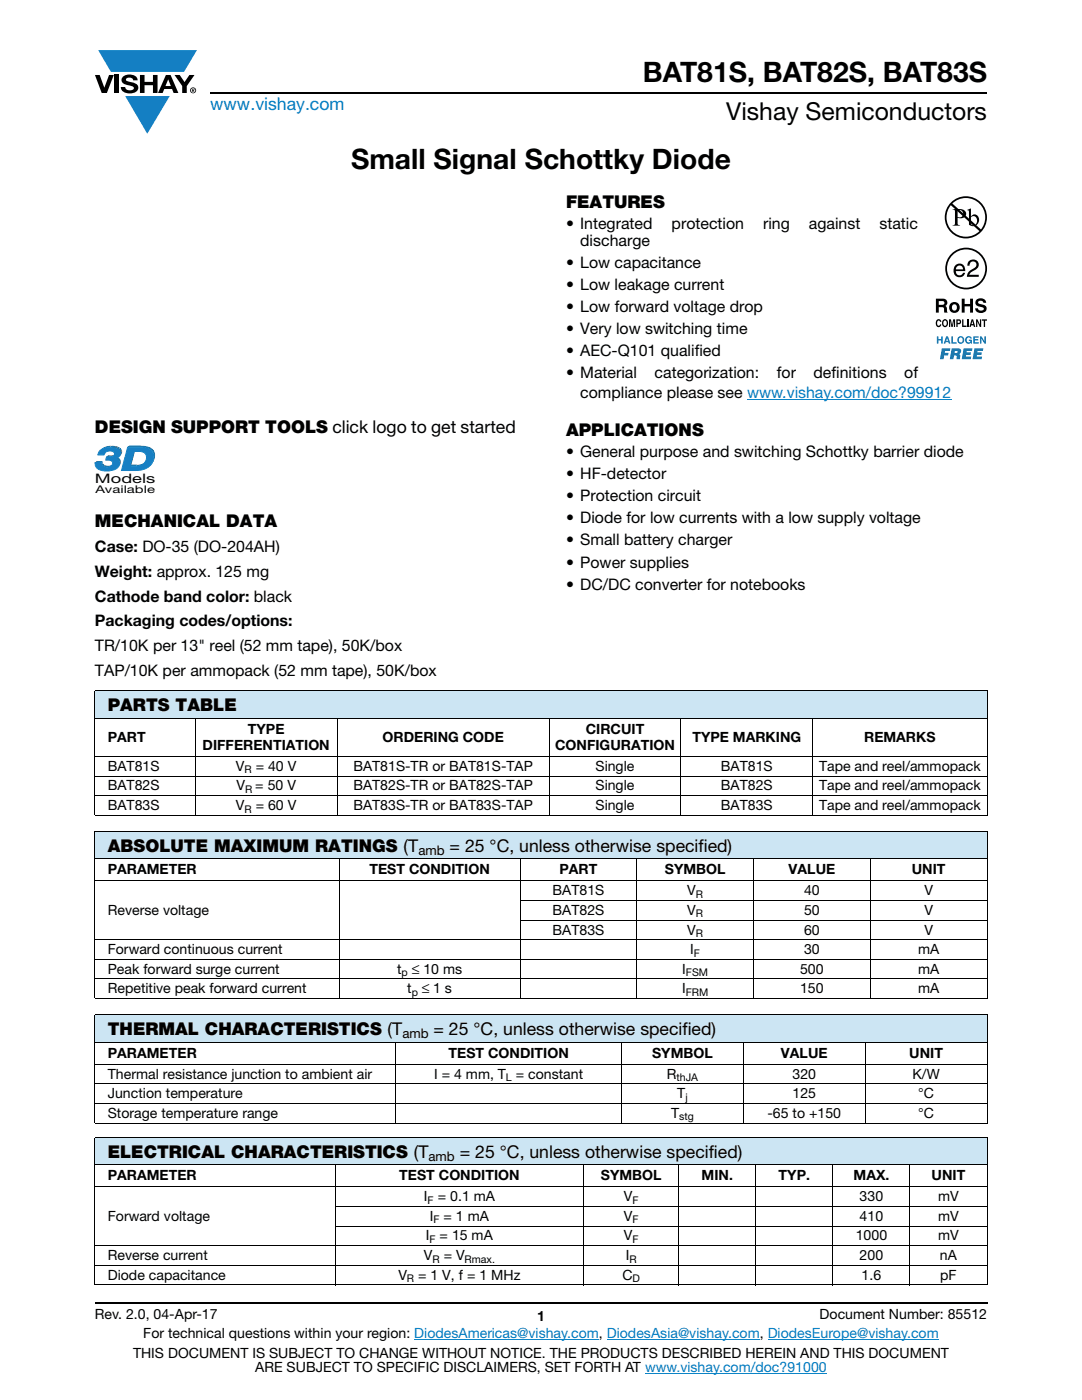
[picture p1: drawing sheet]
<svg xmlns="http://www.w3.org/2000/svg" width="216mm" height="279mm" viewBox="0 0 216 279" stroke-linecap="round" stroke-linejoin="round" font-family="sans-serif">
<g fill="#147fc3">
<path d="M19.6 10h19.7l-2.6 4.3h-1.1h-13.5z"/>
<path d="M25 19.2h8.9l-4.5 7.5z"/>
</g>
<g fill="#000">
<path d="M18.9 15h1l.9 2.5 1-2.5h.9l-1.4 3.6h-1zM22.9 15h.9v3.6h-.9zM24.6 15.3a2.1 2.1 0 0 1 2.8 .3l.1 .4h-.9a.79 .79 0 0 0-.7-.5 .79 .79 0 0 0-.8 .4l.3 .3 1 .2a1.08 1.08 0 0 1 1.2 1 1.08 1.08 0 0 1-1.1 1.2 1.73 1.73 0 0 1-2.4-1.2h.9a.96 .96 0 0 0 .8 .6 .96 .96 0 0 0 .9-.4 1.31 1.31 0 0 0-1.2-.6 1.03 1.03 0 0 1-1.1-.6 1.03 1.03 0 0 1 .2-1.1zM27.9 15h.9v1.3h1.7v-1.3h.9v3.6h-.9v-1.6h-1.7v1.6h-.9zM34.8 15h1.1l.9 1.4 1-1.4h1l-1.5 2.2v1.4h-.9v-1.4z"/>
<path d="M33.6 15.9l.5 1.3h-1.1zM33.1 15l-1.6 3.6h1l.3-.8h1.5l.3 .8h1l-1.6-3.6z"/>
<path d="M38.4 17.8h.2v.2h-.2zM38.3 17.7v.7h.1v-.3l.4 .3-.2-.3 .2-.2-.1-.2z"/>
<path d="M38.1 18a.46 .46 0 0 1 .9 0 .46 .46 0 0 1-.9 0zM37.9 18a.6 .6 0 0 0 1.2 0 .6 .6 0 0 0-1.2 0z"/>
</g>
<path d="M42 18.6h155M18.9 260h178.1" fill="none" stroke="#000" stroke-width=".36"/>
<path d="M149.1 79.6h40.7M82.7 267.3h36.8M121.1 267.3h30.5M128.7 274h36.3M153.2 267.3h34.1" fill="none" stroke="#007ec4" stroke-width=".2"/>
<path d="M18.9 39.8l84.4 41.4z" fill="#fff"/>
<path d="M18.9 88.9h12.1v10h-12.1z" fill="#fff"/>
<path d="M19.3 92h1.2l-.3 .3h-1.2z" fill="#0d567f"/>
<path d="M20.5 92l-.3 .4z" fill="#09537d"/>
<path d="M20.5 92.1l-.3 .4z" fill="#0d5781"/>
<path d="M20.5 92.2l-.3 .3z" fill="#105a84"/>
<path d="M20.5 92.2l-.3 .4z" fill="#115c88"/>
<path d="M20.5 92.3l-.3 .4z" fill="#145f8c"/>
<path d="M20.5 92.3l-.2 .4z" fill="#146190"/>
<path d="M20.6 92.4l-.3 .4z" fill="#156494"/>
<path d="M20.6 92.5l.2 .2-.3 .3-.2-.2z" fill="#176797"/>
<path d="M20.8 92.7l.1 .1-.3 .3-.1-.1z" fill="#156494"/>
<path d="M20.9 92.8h.1l-.4 .3z" fill="#146190"/>
<path d="M21 92.8h.1l-.4 .3z" fill="#145f8c"/>
<path d="M21.1 92.8l.1 .1-.4 .3z" fill="#115c88"/>
<path d="M21.2 92.9h.1l-.4 .3z" fill="#105a84"/>
<path d="M21.3 92.9h.2l-.5 .3z" fill="#0d5781"/>
<path d="M21.5 92.9h.2l-.4 .3h-.1z" fill="#09537d"/>
<path d="M21.7 92.9h.1l-.5 .3z" fill="#0e5078"/>
<path d="M21.8 92.9h.2l-.5 .3z" fill="#0e4e73"/>
<path d="M22 92.9l.2-.1-.5 .4z" fill="#0a496f"/>
<path d="M22.2 92.8h.1l-.4 .3z" fill="#09486a"/>
<path d="M22.3 92.8l.3-.2-.6 .5z" fill="#034466"/>
<path d="M21.6 90.9h.4l-.4 .3h-.3z" fill="#0d567f"/>
<path d="M21.3 90l-.4 .5z" fill="#034466"/>
<path d="M21.2 90.1l-.4 .5z" fill="#09486a"/>
<path d="M21.1 90.3l-.3 .4z" fill="#0a496f"/>
<path d="M21.1 90.4l-.3 .4z" fill="#0e4e73"/>
<path d="M22 90.9h.1l-.5 .3z" fill="#09537d"/>
<path d="M22.1 90.9l.2-.1-.3 .4h-.2z" fill="#0e5078"/>
<path d="M22.3 90.8h.2l-.5 .4z" fill="#0e4e73"/>
<path d="M22.5 90.8h.2l-.5 .3z" fill="#0a496f"/>
<path d="M22.7 90.8l.1-.1-.4 .4z" fill="#09486a"/>
<path d="M22.8 90.7l.2-.1-.5 .4z" fill="#034466"/>
<path d="M23.2 91.2h.2l-.3 .3h-.2z" fill="#115c88"/>
<path d="M23.4 91.2l.1 .1-.3 .3-.1-.1z" fill="#145f8c"/>
<path d="M23.5 91.3h.2l-.3 .3h-.2z" fill="#146190"/>
<path d="M23.7 91.3l.1 .1-.3 .3-.1-.1z" fill="#156494"/>
<path d="M23.8 91.4l.2 .3-.3 .3-.2-.3z" fill="#176797"/>
<path d="M24 91.7l.1 .1-.3 .3-.1-.1z" fill="#156494"/>
<path d="M24.1 91.8l-.3 .4z" fill="#146190"/>
<path d="M24.1 91.9l-.3 .4z" fill="#145f8c"/>
<path d="M24.1 92l-.3 .4z" fill="#115c88"/>
<path d="M24.2 92l-.3 .5z" fill="#105a84"/>
<path d="M24.2 92.1l-.3 .5z" fill="#0d5781"/>
<path d="M24.2 92.2l-.4 .5z" fill="#09537d"/>
<path d="M24.1 92.4l-.3 .4z" fill="#0e5078"/>
<path d="M24.1 92.5l-.3 .4z" fill="#0e4e73"/>
<path d="M24.1 92.5l-.4 .5z" fill="#0a496f"/>
<path d="M24.1 92.7l-.4 .4z" fill="#09486a"/>
<g fill="#034466">
<path d="M24 92.8l-.5 .5z"/>
<path d="M20.3 89.6l.5-.4-.8 .7z"/>
</g>
<path d="M20.8 89.2l.3-.1-.6 .4z" fill="#09486a"/>
<path d="M21.1 89.1l.3-.1-.6 .4z" fill="#0a496f"/>
<path d="M21.4 89h.4l-.3 .3h-.4z" fill="#0e4e73"/>
<path d="M21.8 89l.3-.1-.3 .3-.3 .1z" fill="#0e5078"/>
<path d="M22.1 88.9h.2l-.5 .3z" fill="#09537d"/>
<path d="M19.9 89.9a3.2 3.2 0 0 1 4.1 .1 1.07 1.07 0 0 1-1.1 1.5 1.09 1.09 0 0 1 1 1 1.09 1.09 0 0 1-.8 1.1 4.2 4.2 0 0 1-3.6 0l-.5-.8v-.5h1.2a1 1 0 0 0 1.5 .9 .7 .7 0 0 0 .8-.8 .7 .7 0 0 0-.9-.6h-.5l.2-.6h.4a.81 .81 0 0 0 1.1-.9 1.28 1.28 0 0 0-2 .5h-1.3z" fill="#177fc3"/>
<path d="M19.9 89.9a3.2 3.2 0 0 1 4.1 .1 1.07 1.07 0 0 1-1.1 1.5 1.09 1.09 0 0 1 1 1 1.09 1.09 0 0 1-.8 1.1 4.2 4.2 0 0 1-3.6 0l-.5-.8v-.5h1.2a1 1 0 0 0 1.5 .9 .7 .7 0 0 0 .8-.8 .7 .7 0 0 0-.9-.6h-.5l.2-.6h.4a.81 .81 0 0 0 1.1-.9 1.28 1.28 0 0 0-2 .5h-1.3z" fill="none" stroke="#177fc3" stroke-width=".2"/>
<path d="M22.3 88.9h.2l-.3 .3h-.2z" fill="#09537d"/>
<path d="M22.5 88.9l.4 .1-.3 .3-.4-.1z" fill="#0d5781"/>
<path d="M22.9 89h.3l-.3 .3h-.3z" fill="#105a84"/>
<path d="M23.2 89l.2 .1-.3 .3-.2-.1z" fill="#115c88"/>
<path d="M23.4 89.1l.2 .1-.3 .3-.2-.1z" fill="#145f8c"/>
<path d="M23.6 89.2h.2l-.3 .4-.2-.1z" fill="#146190"/>
<path d="M23.8 89.2l.2 .2-.3 .3-.2-.1z" fill="#156494"/>
<path d="M24 89.4l.3 .3-.3 .3-.3-.3z" fill="#176797"/>
<path d="M24.3 89.7v.1l-.3 .3v-.1z" fill="#156494"/>
<path d="M24.3 89.8l-.2 .4z" fill="#146190"/>
<path d="M24.4 89.9l-.3 .4z" fill="#145f8c"/>
<path d="M24.4 90l-.3 .4z" fill="#115c88"/>
<path d="M24.4 90.1l-.3 .3z" fill="#105a84"/>
<path d="M24.4 90.1l-.3 .4z" fill="#0d5781"/>
<path d="M24.4 90.2l-.3 .4z" fill="#09537d"/>
<path d="M24.4 90.3l-.3 .3z" fill="#0e5078"/>
<path d="M24.4 90.3l-.3 .4z" fill="#0e4e73"/>
<path d="M24.4 90.4l-.4 .4z" fill="#0a496f"/>
<path d="M24.3 90.5l-.3 .4z" fill="#09486a"/>
<path d="M24.3 90.6l-.5 .5z" fill="#034466"/>
<path d="M26.2 92.7h1.1l-.3 .3h-1.1z" fill="#0d567f"/>
<path d="M27.3 92.7h.1l-.4 .3z" fill="#09537d"/>
<path d="M27.4 92.7h.3l-.3 .3h-.3z" fill="#0e5078"/>
<path d="M27.7 92.7h.3l-.3 .3h-.3z" fill="#0e4e73"/>
<path d="M28 92.7l.2-.1-.5 .4z" fill="#0a496f"/>
<path d="M28.2 92.6l.3-.1-.6 .4z" fill="#09486a"/>
<path d="M28.5 92.5l.6-.4-.9 .7z" fill="#034466"/>
<path d="M27 89.8l-.8 2.9-.3 .3 .8-2.9z" fill="#074f76"/>
<path d="M25.5 89.1h2.6" fill="none" stroke="#0d567f" stroke-width=".31"/>
<path d="M28.1 88.9h.4l-.3 .3h-.4z" fill="#09537d"/>
<path d="M28.5 88.9l.4 .1-.3 .3-.4-.1z" fill="#0d5781"/>
<path d="M28.9 89h.4l-.3 .3h-.4z" fill="#105a84"/>
<path d="M29.3 89l.3 .1-.3 .3-.3-.1z" fill="#115c88"/>
<path d="M29.6 89.1l.2 .1-.3 .3-.2-.1z" fill="#145f8c"/>
<path d="M29.8 89.2l.3 .1-.3 .3-.3-.1z" fill="#146190"/>
<path d="M30.1 89.3l.2 .2-.3 .3-.2-.2z" fill="#156494"/>
<path d="M30.3 89.5l.5 .4-.4 .4-.4-.5z" fill="#176797"/>
<path d="M30.8 89.9l.1 .2-.4 .4-.1-.2z" fill="#156494"/>
<path d="M30.9 90.1v.2l-.3 .3-.1-.1z" fill="#146190"/>
<path d="M30.9 90.3v.2l-.3 .3v-.2z" fill="#145f8c"/>
<path d="M30.9 90.5l-.2 .4z" fill="#115c88"/>
<path d="M31 90.6l-.3 .5z" fill="#105a84"/>
<path d="M31 90.8v.2l-.3 .3v-.2z" fill="#0d5781"/>
<path d="M31 91l-.4 .6z" fill="#09537d"/>
<path d="M30.9 91.3l-.3 .5z" fill="#0e5078"/>
<path d="M30.9 91.5l-.4 .5z" fill="#0e4e73"/>
<path d="M30.8 91.7l-.4 .5z" fill="#0a496f"/>
<path d="M30.7 91.9l-.4 .6z" fill="#09486a"/>
<path d="M30.6 92.2l-.6 .7z" fill="#034466"/>
<path d="M26.7 90.1l-.8 2.9a3.2 3.2 0 0 0 3.1-.9 1.27 1.27 0 0 0 .1-1.4 1.27 1.27 0 0 0-1.3-.6zM25.5 89.2a8.4 8.4 0 0 1 4.2 .4 2.15 2.15 0 0 1 1 2.1 2.15 2.15 0 0 1-1.4 1.7 9.3 9.3 0 0 1-5.1 .5z" fill="#177fc3"/>
<path d="M25.5 89.2a8.4 8.4 0 0 1 4.2 .4 2.15 2.15 0 0 1 1 2.1 2.15 2.15 0 0 1-1.4 1.7 9.3 9.3 0 0 1-5.1 .5zM26.7 90.1a2.55 2.55 0 0 1 2.3 .4 1.76 1.76 0 0 1-.2 1.9 1.76 1.76 0 0 1-1.8 .6h-1.1z" fill="none" stroke="#177fc3" stroke-width=".2"/>
<path d="M186.7 39.2h10.3v32.5h-10.3z" fill="#fff"/>
<g fill="#0160ae">
<path d="M186.9 67.1h.3v.6h.6v-.6h.3v1.5h-.3v-.7h-.6v.7h-.3z"/>
<path d="M189.9 67.1h.3v1.2h.7v.3h-1z"/>
<path d="M192.8 67.3a.68 .68 0 0 1 1.1 .3l-.8-.2a.55 .55 0 0 0-.2 .5 .55 .55 0 0 0 .4 .5l.4-.4h-.4v-.2h.6v.8h-.2v-.2a.71 .71 0 0 1-1 0 .71 .71 0 0 1 .1-1.1z"/>
<path d="M194.2 67.1h1.1v.3h-.8v.3h.7v.2h-.7v.4h.8v.3h-1.1z"/>
<path d="M195.5 67.1h.4l.5 1v-1h.3v1.5h-.3l-.6-1.1v1.1h-.3z"/>
<path d="M187.9 69.5h1.7l-.1 .5h-.9l-.1 .4h.8l-.1 .5h-.8l-.1 .8h-.7z"/>
<path d="M192.3 69.5h1.7v.5h-1.1l-.1 .3h.9v.5h-.9l-.1 .4h1.1l-.1 .5h-1.8z"/>
<path d="M194.5 69.5h1.7l-.1 .5h-1l-.1 .3h.9l-.1 .5h-.9v.4h1.1l-.1 .5h-1.8z"/>
<path d="M189 67.5l-.2 .5h.4zM188.8 67.1h.4l.5 1.5h-.4l-.1-.3h-.5l-.1 .3h-.3z"/>
<path d="M191.2 67.9a.5 .5 0 0 0 1 0 .5 .5 0 0 0-1 0zM190.9 67.8a.75 .75 0 0 1 1.5 0 .75 .75 0 0 1-1.5 0z"/>
<path d="M190.5 70v.5l.5-.1v-.4zM189.9 69.5l1.7 .2a.63 .63 0 0 1-.3 1l.3 .2v.8h-.7v-.6l-.3-.2h-.2l-.2 .8h-.7z"/>
</g>
<g fill="#000">
<path d="M193.3 52.1a1.13 1.13 0 0 1 1.9 .2 1.13 1.13 0 0 1-.8 1.7 1.39 1.39 0 0 0-1 .8h1.9v.4h-2.4a2.07 2.07 0 0 1 1.6-1.7 .69 .69 0 0 0 .1-1.2 .69 .69 0 0 0-1.1 .5v.2h-.5zM186.9 63.9l.4-.2 .3 .1 .2 .4-.6-.2a.66 .66 0 0 0 .1 1l.3-.3h.2a.54 .54 0 0 1-.5 .6 .54 .54 0 0 1-.5-.5zM189.4 63.7h.3l.3 1.2 .2-1.2h.4v1.6h-.3v-1.3l-.2 1.3h-.3l-.2-1.3v1.3h-.2zM192 63.7h.2v1.3h.7v.3h-.9zM191.9 59.6h.6v1.1h1.1v-1.1h.6v2.8h-.6v-1.3h-1.1v1.3h-.6zM193 63.7h.3v1.6h-.3zM194.9 59.7a1.15 1.15 0 0 1 1.9 .7h-.6v-.1a.68 .68 0 0 0-1-.2v.4l.3 .1a1.29 1.29 0 0 1 1.4 1 1.17 1.17 0 0 1-1.2 .9 1.17 1.17 0 0 1-1.1-1h.5l.1 .2a.67 .67 0 0 0 1.1-.1l-.2-.2-.6-.2a.82 .82 0 0 1-.8-.5 .82 .82 0 0 1 .2-1zM194.8 63.7h.2l.5 1.1v-1.1h.3v1.6h-.3l-.5-1.1v1.1h-.2zM195.9 63.7h1v.3h-.3v1.3h-.3v-1.3h-.4z"/>
<path d="M189 53.6a3.8 3.8 0 0 1 7.6 0 3.8 3.8 0 0 1-7.6 0zM188.6 53.6a4.2 4.2 0 0 0 8.4 0 4.2 4.2 0 0 0-8.4 0z"/>
<path d="M190 40.6a3.9 3.9 0 0 1 5.3-.1 3.9 3.9 0 0 1 .4 5.3zM189.7 41l5.7 5.1a3.9 3.9 0 0 1-5.3 .1 3.9 3.9 0 0 1-.4-5.2zM188.5 43.4a4.2 4.2 0 0 0 8.4 0 4.2 4.2 0 0 0-8.4 0z"/>
<path d="M191.1 42v1.3a.75 .75 0 0 0 1.1-.7 .75 .75 0 0 0-1.1-.6zM190.1 41.7a2.81 2.81 0 0 1 2.4 .4 .97 .97 0 0 1 0 1.2 .97 .97 0 0 1-1.2 .2h-.2v1v.3l.5 .2h-1.5l.3-.1 .2-.4v-2.3l-.1-.2z"/>
<path d="M190.9 53.2l-.2 .6h1.5a.7 .7 0 0 0-.5-.8 .7 .7 0 0 0-.8 .2zM190.7 52.9a1.18 1.18 0 0 1 1.4-.1 1.18 1.18 0 0 1 .5 1.3h-1.9a.73 .73 0 0 0 .6 .8 .73 .73 0 0 0 .8-.5h.5a1.21 1.21 0 0 1-1.6 .8 1.21 1.21 0 0 1-.7-1.6z"/>
<path d="M193.7 43.4v1.3l.2 .2a.72 .72 0 0 0 .8-.1 .72 .72 0 0 0 .3-.8 .72 .72 0 0 0-.4-.8 .72 .72 0 0 0-.9 .2zM193 41.9l.7-.3v1.6a.89 .89 0 0 1 1.1-.4 .89 .89 0 0 1 .6 1.1 1.23 1.23 0 0 1-.7 1.1 1.23 1.23 0 0 1-1.4-.1v-2.7z"/>
<path d="M187.3 60.1v.7h1a.39 .39 0 0 0 0-.7zM186.7 59.6h1.5a.79 .79 0 0 1 .7 .4 .79 .79 0 0 1-.1 .9l-.2 .2a.98 .98 0 0 1 .4 1.1l.1 .2h-.7l-.2-1-.9-.1v1.1h-.6z"/>
<path d="M188.4 64a.64 .64 0 0 0 .2 1h.1a.64 .64 0 0 0-.1-1zM188.2 63.8l.2-.1a.56 .56 0 0 1 .7 .4 .82 .82 0 0 1-.5 1.2h-.2a.89 .89 0 0 1-.2-1.5z"/>
<path d="M190.2 60.8a.63 .63 0 0 0-.2 .8 .63 .63 0 0 0 .7 .3 .63 .63 0 0 0 .2-.8 .63 .63 0 0 0-.7-.3zM189.4 61.4a1.09 1.09 0 0 1 2.1 0 1.09 1.09 0 0 1-2.1 0z"/>
<path d="M191.1 64v.4l.4-.1v-.3zM190.8 63.7h.6a.5 .5 0 0 1 .4 .5 .5 .5 0 0 1-.4 .5h-.3v.6h-.3z"/>
<path d="M194 64.1l-.1 .6h.3zM193.9 63.7h.3l.4 1.6h-.3l-.1-.4h-.4l-.1 .4h-.3z"/>
</g>
<g fill="#cce5f3">
<path d="M18.9 137.9h178.1v5.5h-178.1z"/>
<path d="M18.9 165.9h178.1v5.5h-178.1z"/>
<path d="M18.9 202.5h178.1v5.5h-178.1z"/>
<path d="M18.9 226.9h178.1v5.6h-178.1z"/>
</g>
<g fill="none" stroke="#000" stroke-width=".2">
<path d="M18.9 137.9h178.1M18.9 138v24.6M197 138v24.6M18.9 143.4h178.1M18.9 151h178.1M18.9 154.9h178.1M18.9 158.8h178.1M38.9 143.3v19.5M67.3 143.3v19.5M109.6 143.3v19.5M135.9 143.3v19.5M162.2 143.3v19.5"/>
<path d="M18.9 162.7h178.1M18.9 165.9h178.1M18.9 171.4h178.1M18.9 175.8h178.1M18.9 166v33.2M67.7 171.3v28.1M103.7 179.7h93.3M103.8 171.3v28.1M127.1 171.3v28.1M150.4 171.3v28.1M173.7 171.3v28.1M197 166v33.2"/>
<path d="M18.9 187.5h178.1M18.9 191.5h178.1M18.9 195.4h178.1M18.9 199.3h178.1M103.7 183.6h93.3M18.9 202.5h178.1M18.9 208h178.1M18.9 212.4h178.1M18.9 216.3h178.1M18.9 202.6v21.4M79 207.9v16.3M124 207.9v16.3"/>
<path d="M148.3 207.9v16.3M172.6 207.9v16.3M197 202.6v21.4M18.9 220.2h178.1M18.9 224.1h178.1M18.9 226.9h178.1M18.9 232.5h178.1M18.9 236.9h178.1M18.9 227v29.3M66.9 232.4v24.1M116.5 232.4v24.1M135.4 232.4v24.1"/>
<path d="M150.8 232.4v24.1M166.2 232.4v24.1M181.6 232.4v24.1M197 227v29.3M18.9 248.6h178.1M18.9 252.5h178.1M18.9 256.4h178.1M66.8 240.8h130.2M66.8 244.7h130.2"/>
</g>
<g font-size="5.6">
<text x="128.3" y="16.4">BAT81S, BAT82S, BAT83S</text>
<text x="70" y="33.8">Small Signal Schottky Diode</text>
</g>
<text font-size="4.9" x="144.9" y="24">Vishay Semiconductors</text>
<text font-size="3.5" fill="#007ec4" x="42" y="21.9">www.vishay.com</text>
<g font-size="3.5">
<text x="112.9" y="41.5">FEATURES</text>
<text x="18.9" y="86.3">DESIGN SUPPORT TOOLS click logo to get started</text>
<text x="112.9" y="87">APPLICATIONS</text>
<text x="18.9" y="105.1">MECHANICAL DATA</text>
<text x="21.5" y="142">PARTS TABLE</text>
<text x="21.5" y="170">ABSOLUTE MAXIMUM RATINGS (T</text>
<text x="89.7" y="170">= 25 °C, unless otherwise specified)</text>
<text x="21.5" y="206.6">THERMAL CHARACTERISTICS (T</text>
<text x="86.5" y="206.6">= 25 °C, unless otherwise specified)</text>
<text x="21.5" y="231.1">ELECTRICAL CHARACTERISTICS (T</text>
<text x="91.7" y="231.1">= 25 °C, unless otherwise specified)</text>
</g>
<g font-size="3.2">
<text x="112.9" y="45.7">• Integrated</text>
<text x="134" y="45.7">protection</text>
<text x="152.3" y="45.7">ring</text>
<text x="161.4" y="45.7">against</text>
<text x="175.5" y="45.7">static</text>
<text x="112.9" y="53.4">• Low capacitance</text>
<text x="115.8" y="49">discharge</text>
<text x="112.9" y="57.9">• Low leakage current</text>
<text x="112.9" y="62.3">• Low forward voltage drop</text>
<text x="112.9" y="66.7">• Very low switching time</text>
<text x="112.9" y="71.1">• AEC-Q101 qualified</text>
<text x="112.9" y="75.5">• Material</text>
<text x="130.6" y="75.5">categorization:</text>
<text x="155" y="75.5">for</text>
<text x="162.3" y="75.5">definitions</text>
<text x="180.4" y="75.5">of</text>
<text x="115.8" y="79.4">compliance please see www.vishay.com/doc?99912</text>
<text x="112.9" y="91.2">• General purpose and switching Schottky barrier diode</text>
<text x="112.9" y="95.6">• HF-detector</text>
<text x="112.9" y="100">• Protection circuit</text>
<text x="112.9" y="104.4">• Diode for low currents with a low supply voltage</text>
<text x="18.9" y="110.2">Case: DO-35 (DO-204AH)</text>
<text x="112.9" y="108.8">• Small battery charger</text>
<text x="112.9" y="113.3">• Power supplies</text>
<text x="18.9" y="115.1">Weight: approx. 125 mg</text>
<text x="112.9" y="117.7">• DC/DC converter for notebooks</text>
<text x="18.9" y="120.1">Cathode band color: black</text>
<text x="18.9" y="125">Packaging codes/options:</text>
<text x="18.9" y="129.9">TR/10K per 13&quot; reel (52 mm tape), 50K/box</text>
<text x="18.9" y="134.9">TAP/10K per ammopack (52 mm tape), 50K/box</text>
</g>
<g font-size="2.8">
<text x="21.5" y="148.1">PART</text>
<text x="40.4" y="149.7">DIFFERENTIATION</text>
<text x="49.5" y="146.5">TYPE</text>
<text x="76.3" y="148.1">ORDERING CODE</text>
<text x="110.8" y="149.7">CONFIGURATION</text>
<text x="116.9" y="146.5">CIRCUIT</text>
<text x="138.2" y="148.1">TYPE MARKING</text>
<text x="172.4" y="148.1">REMARKS</text>
<text x="21.5" y="153.8">BAT81S</text>
<text x="47.1" y="153.8">V</text>
<text x="51" y="153.8">= 40 V</text>
<text x="70.5" y="153.8">BAT81S-TR or BAT81S-TAP</text>
<text x="118.8" y="153.8">Single</text>
<text x="143.9" y="153.8">BAT81S</text>
<text x="163.4" y="153.8">Tape and reel/ammopack</text>
<text x="21.5" y="157.8">BAT82S</text>
<text x="21.5" y="161.7">BAT83S</text>
<text x="47.1" y="161.7">V</text>
<text x="47.2" y="157.8">V</text>
<text x="50.9" y="157.8">= 50 V</text>
<text x="51" y="161.7">= 60 V</text>
<text x="70.5" y="161.7">BAT83S-TR or BAT83S-TAP</text>
<text x="70.5" y="157.8">BAT82S-TR or BAT82S-TAP</text>
<text x="118.8" y="161.7">Single</text>
<text x="118.8" y="157.8">Single</text>
<text x="143.9" y="161.7">BAT83S</text>
<text x="143.9" y="157.8">BAT82S</text>
<text x="163.4" y="161.7">Tape and reel/ammopack</text>
<text x="163.4" y="157.8">Tape and reel/ammopack</text>
<text x="21.5" y="174.5">PARAMETER</text>
<text x="73.7" y="174.5">TEST CONDITION</text>
<text x="110.3" y="178.7">BAT81S</text>
<text x="111.6" y="174.5">PART</text>
<text x="132.7" y="174.5">SYMBOL</text>
<text x="137.1" y="178.7">V</text>
<text x="157.4" y="174.5">VALUE</text>
<text x="160.4" y="178.7">40</text>
<text x="181.9" y="174.5">UNIT</text>
<text x="184.4" y="178.7">V</text>
<text x="21.5" y="182.6">Reverse voltage</text>
<text x="110.3" y="182.6">BAT82S</text>
<text x="137.1" y="182.6">V</text>
<text x="160.4" y="182.6">50</text>
<text x="184.4" y="182.6">V</text>
<text x="21.5" y="190.4">Forward continuous current</text>
<text x="110.3" y="186.5">BAT83S</text>
<text x="137.1" y="186.5">V</text>
<text x="137.7" y="190.4">I</text>
<text x="160.4" y="186.5">60</text>
<text x="160.4" y="190.4">30</text>
<text x="183.2" y="190.4">mA</text>
<text x="184.4" y="186.5">V</text>
<text x="21.5" y="194.3">Peak forward surge current</text>
<text x="79.2" y="194.3">t</text>
<text x="82.2" y="194.3">≤ 10 ms</text>
<text x="136.1" y="194.3">I</text>
<text x="159.7" y="194.3">500</text>
<text x="183.2" y="194.3">mA</text>
<text x="21.5" y="198.2">Repetitive peak forward current</text>
<text x="81.2" y="198.2">t</text>
<text x="84.2" y="198.2">≤ 1 s</text>
<text x="136.1" y="198.2">I</text>
<text x="159.7" y="198.2">150</text>
<text x="183.2" y="198.2">mA</text>
<text x="21.5" y="211.1">PARAMETER</text>
<text x="21.5" y="215.2">Thermal resistance junction to ambient air</text>
<text x="86.7" y="215.2">I = 4 mm, T = constant</text>
<text x="89.5" y="211.1">TEST CONDITION</text>
<text x="130.1" y="211.1">SYMBOL</text>
<text x="133.1" y="215.2">R</text>
<text x="155.8" y="211.1">VALUE</text>
<text x="158.1" y="215.2">320</text>
<text x="181.4" y="211.1">UNIT</text>
<text x="182.1" y="215.2">K/W</text>
<text x="21.5" y="219.2">Junction temperature</text>
<text x="135.1" y="219.2">T</text>
<text x="158.1" y="219.2">125</text>
<text x="183.2" y="219.2">°C</text>
<text x="21.5" y="223.1">Storage temperature range</text>
<text x="133.9" y="223.1">T</text>
<text x="153.1" y="223.1">-65 to +150</text>
<text x="183.2" y="223.1">°C</text>
<text x="21.5" y="235.6">PARAMETER</text>
<text x="79.7" y="235.6">TEST CONDITION</text>
<text x="84.6" y="239.7">I</text>
<text x="87.4" y="239.7">= 0.1 mA</text>
<text x="119.9" y="235.6">SYMBOL</text>
<text x="124.5" y="239.7">V</text>
<text x="140" y="235.6">MIN.</text>
<text x="155.4" y="235.6">TYP.</text>
<text x="170.3" y="235.6">MAX.</text>
<text x="171.5" y="239.7">330</text>
<text x="185.9" y="235.6">UNIT</text>
<text x="187.2" y="239.7">mV</text>
<text x="21.5" y="243.6">Forward voltage</text>
<text x="85.8" y="243.6">I</text>
<text x="88.5" y="243.6">= 1 mA</text>
<text x="124.5" y="243.6">V</text>
<text x="171.5" y="243.6">410</text>
<text x="187.2" y="243.6">mV</text>
<text x="21.5" y="251.5">Reverse current</text>
<text x="84.6" y="251.5">V</text>
<text x="85" y="247.6">I</text>
<text x="87.7" y="247.6">= 15 mA</text>
<text x="88.5" y="251.5">= V</text>
<text x="124.5" y="247.6">V</text>
<text x="124.9" y="251.5">I</text>
<text x="170.8" y="247.6">1000</text>
<text x="171.5" y="251.5">200</text>
<text x="187.2" y="247.6">mV</text>
<text x="187.6" y="251.5">nA</text>
<text x="21.5" y="255.4">Diode capacitance</text>
<text x="79.5" y="255.4">V</text>
<text x="83.4" y="255.4">= 1 V, f = 1 MHz</text>
<text x="124.2" y="255.4">C</text>
<text x="171.9" y="255.4">1.6</text>
<text x="187.6" y="255.4">pF</text>
<text x="18.9" y="263.3">Rev. 2.0, 04-Apr-17</text>
<text x="107.2" y="263.6">1</text>
<text x="163.6" y="263.3">Document Number: 85512</text>
<text x="28.6" y="267.1">For technical questions within your region: DiodesAmericas@vishay.com, DiodesAsia@vishay.com, DiodesEurope@vishay.com</text>
<text x="26.5" y="271">THIS DOCUMENT IS SUBJECT TO CHANGE WITHOUT NOTICE. THE PRODUCTS DESCRIBED HEREIN AND THIS DOCUMENT</text>
<text x="50.9" y="273.8">ARE SUBJECT TO SPECIFIC DISCLAIMERS, SET FORTH AT www.vishay.com/doc?91000</text>
</g>
<text font-size="2.6" fill="#050504" x="18.9" y="96.4">Models</text>
<g font-size="2.6">
<text x="83.5" y="170.6">amb</text>
<text x="80.3" y="207.2">amb</text>
<text x="85.5" y="231.7">amb</text>
</g>
<text font-size="2.1" fill="#050504" x="19" y="98.4">Available</text>
<g font-size="2.1">
<text x="48.8" y="154.3">R</text>
<text x="48.9" y="158.3">R</text>
<text x="48.8" y="162.2">R</text>
<text x="138.9" y="179.2">R</text>
<text x="138.9" y="183.1">R</text>
<text x="138.5" y="190.9">F</text>
<text x="138.9" y="187">R</text>
<text x="80.1" y="194.8">p</text>
<text x="136.9" y="194.8">FSM</text>
<text x="82.1" y="198.8">p</text>
<text x="136.8" y="198.8">FRM</text>
<text x="101" y="215.8">L</text>
<text x="135" y="215.8">thJA</text>
<text x="136.8" y="219.7">j</text>
<text x="135.5" y="223.6">stg</text>
<text x="85.3" y="240.2">F</text>
<text x="86.5" y="244.2">F</text>
<text x="126.2" y="240.2">F</text>
<text x="126.2" y="244.2">F</text>
<text x="85.7" y="248.1">F</text>
<text x="86.3" y="252">R</text>
<text x="92.7" y="252">Rmax.</text>
<text x="125.6" y="252">R</text>
<text x="126.2" y="248.1">F</text>
<text x="81.2" y="255.9">R</text>
<text x="126.2" y="255.9">D</text>
</g>
</svg>
